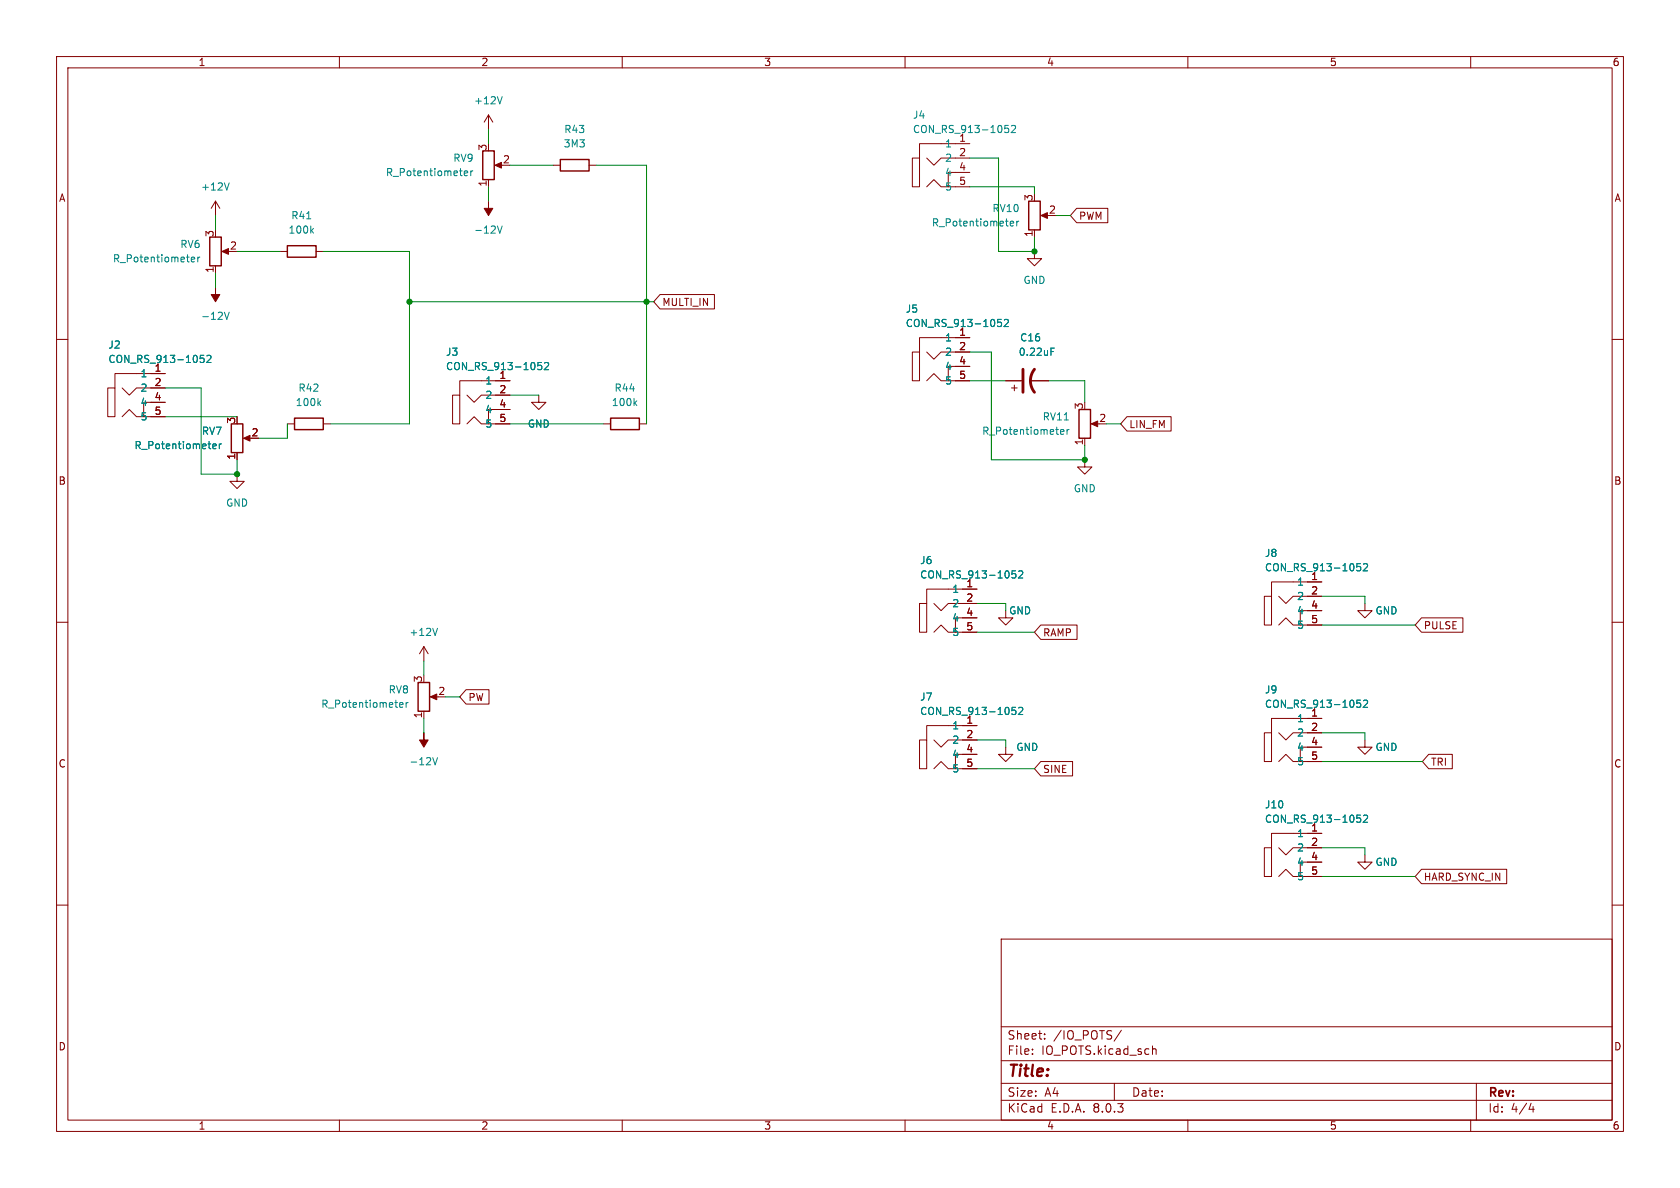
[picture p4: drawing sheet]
<svg xmlns="http://www.w3.org/2000/svg" width="297mm" height="210mm" viewBox="0 0 297 210" stroke-linecap="round" stroke-linejoin="round" font-family="sans-serif">
<g fill="none" stroke="#840000" stroke-width=".18">
<path d="M10 10h277v190h-277zM12 12h273v186h-273zM60 10v2M110 10v2M160 10v2M210 10v2M260 10v2M38.1 35.6v2.5M38.1 35.6l-.8 1.2M38.1 35.6l.8 1.2M86.4 20.3v2.6M86.4 31.8v1.2"/>
<path d="M86.4 20.3l-.8 1.3M86.4 20.3l.7 1.3M87.9 29.2h1M97.8 29.2h1.3M104.1 29.2h1.3M161.3 27.9h1.3v5.1h-1.3zM163.8 33l1.3-1.2 1.3 1.2h5M163.8 27.9l1.3 1.3 1.3-1.3h5M171.4 25.4h-8.8v2.5M171.4 30.5h-3.8v2.5M184.4 38.1h1M190.3 36.8h5.5v2.6h-5.5l-1.1-1.3z"/>
<path d="M10 60h2M38.1 47v1.3M39.6 44.5h1M49.5 44.5h1.3M55.9 44.5h1.2M116.7 52.1h9.6v2.5h-9.6l-1.1-1.3zM171.4 59.7h-8.8v2.5M182.9 44.5v1.2h1.2l-1.2 1.3-1.3-1.3h1.3M182.9 40.6v1.3M285 60h2M19 68.6h1.3v5.1h-1.3zM21.6 73.7l1.3-1.3 1.2 1.3h5.1"/>
<path d="M21.6 68.6l1.3 1.3 1.2-1.3h5.1M29.2 66h-8.9v2.6M29.2 71.1h-3.8v2.6M43.4 77.5h1M50.8 74.9h1.3M57.1 74.9h1.3M80 69.9h1.3v5h-1.3zM82.5 74.9l1.3-1.2 1.3 1.2h5.1M82.5 69.9l1.3 1.2 1.3-1.2h5.1M90.2 67.3h-8.9v2.6M90.2 72.4h-3.8v2.5M95.2 69.9v1.2h1.3l-1.3 1.3-1.2-1.3h1.2"/>
<path d="M106.7 74.9h1.2M113 74.9h1.3M161.3 62.2h1.3v5.1h-1.3zM163.8 67.3l1.3-1.3 1.3 1.3h5M163.8 62.2l1.3 1.3 1.3-1.3h5M171.4 64.8h-3.8v2.5M177.8 67.3h2.8M178.8 68.6h1M179.3 68.1v1M182.1 67.3h3.3M191.8 77.5v1.2M193.3 74.9h1"/>
<path d="M199.2 73.7h7.8v2.5h-7.8l-1.1-1.3zM41.9 83.8v1.3h1.3l-1.3 1.3-1.3-1.3h1.3M41.9 80v1.3M191.8 81.3v1.3h1.2l-1.2 1.2-1.3-1.2h1.3M10 110h2M74.9 114.3v2.5M74.9 114.3l-.7 1.3M74.9 114.3l.8 1.3M162.6 106.7h1.2v5.1h-1.2zM165.1 111.8l1.3-1.3 1.2 1.3h5.1M165.1 106.7l1.3 1.3 1.2-1.3h5.1M172.7 104.1h-8.9v2.6"/>
<path d="M172.7 109.2h-3.8v2.6M177.8 108v1.2h1.3l-1.3 1.3-1.3-1.3h1.3M184 110.5h6.4v2.5h-6.4l-1.1-1.2zM223.5 105.4h1.3v5.1h-1.3zM226.1 110.5l1.2-1.3 1.3 1.3h5.1M226.1 105.4l1.2 1.3 1.3-1.3h5.1M233.7 102.9h-8.9v2.5M233.7 108h-3.8v2.5M241.3 106.7v1.3h1.3l-1.3 1.2-1.3-1.2h1.3M251.3 109.2h7.3v2.6h-7.3l-1.1-1.3zM285 110h2M74.9 125.7v1.3"/>
<path d="M76.5 123.2h1M82.4 121.9h4v2.6h-4l-1.1-1.3zM162.6 130.8h1.2v5.1h-1.2zM165.1 135.9l1.3-1.3 1.2 1.3h5.1M165.1 130.8l1.3 1.3 1.2-1.3h5.1M172.7 128.3h-8.9v2.5M172.7 133.4h-3.8v2.5M177.8 132.1v1.3h1.3l-1.3 1.2-1.3-1.2h1.3M184 134.6h5.6v2.6h-5.6l-1.1-1.3zM223.5 129.5h1.3v5.1h-1.3zM226.1 134.6l1.2-1.2 1.3 1.2h5.1M226.1 129.5l1.2 1.3 1.3-1.3h5.1"/>
<path d="M233.7 127h-8.9v2.5M233.7 132.1h-3.8v2.5M241.3 130.8v1.3h1.3l-1.3 1.3-1.3-1.3h1.3M252.6 133.3h4.1v2.6h-4.1l-1.1-1.3zM10 160h2M223.5 149.9h1.3v5h-1.3zM226.1 154.9l1.2-1.2 1.3 1.2h5.1M226.1 149.9l1.2 1.2 1.3-1.2h5.1M233.7 147.3h-8.9v2.6M233.7 152.4h-3.8v2.5M241.3 151.1v1.3h1.3l-1.3 1.3-1.3-1.3h1.3M251.3 153.7h15.1v2.5h-15.1l-1.1-1.3z"/>
<path d="M285 160h2M177 166h108v32h-108zM60 198v2M110 198v2M160 198v2M177 194.5h108M177 191.5h108M177 187.5h108M177 181.5h108M182.5 186.3v.1M182.5 185.5v.1M184.7 183.6v.1"/>
<path d="M184.7 182.8v.1M197 191.5v3M198.2 182.1l-1.2 2M203.7 184.9v1.5M203.7 185.5l.3-.1 .3 .1 .1 .9M210 198v2M260 198v2M261 191.5v6.5M270.7 195l-.4 1.1h.9M271 195.6v1"/>
</g>
<g fill="none" stroke="#008484" stroke-width=".18">
<path d="M88.8 17.1l-.4 1.3M40.5 32.3l-.4 1.3M54.2 38.7h.7M82.1 30.6l.6-.1-.1-.2-.3-.1-.2 .2v.6h.5M83.2 30.2v.9M83.6 30.2l-.4 .3M87.9 39.9l.5 1.3 .4-1.3M178.3 22.2h-.6l-.1 .6 .2-.1h.4l.1 .2v.4l-.2 .1-.5-.1M178.6 39.5l.6-.1-.1-.2-.3-.1-.2 .2 .1 .6h.4M178.8 22.3l.5-.1 .2 .3-.7 .9h.7M179.7 39.1v.8M180.1 39.1l-.4 .2"/>
<path d="M33.8 45.9l.6-.1v-.3h-.4l-.2 .1 .1 .6h.5M35 45.5v.8M35.3 45.5l-.3 .2M39.7 55.2l.4 1.3 .4-1.3M55.1 40.7l.3 .5M55.4 40.4l-.5 .5M177 56.5h-.6l-.1 .6 .2-.2 .4 .1 .2 .2-.1 .4-.2 .1-.5-.1M177.5 56.6l.5-.1 .3 .3-.8 .9h.8M36 62.8h-.6v.6l.2-.1 .4 .1 .1 .1-.1 .5-.1 .1-.5-.1M36.6 62.9l.5-.1 .2 .4-.8 .9h.8M37.6 78.9l.6-.1v-.3h-.4l-.2 .2 .1 .6h.5M38.8 78.5v.8"/>
<path d="M39.1 78.5l-.3 .2M56.3 71.2l.4 .5M56.7 70.9l-.5 .4M95.7 64.1h-.6v.6l.1-.1h.5l.1 .2-.1 .4-.2 .1-.4-.1M96.3 64.2l.5-.1 .2 .3-.8 .9h.8M112.2 71.2l.4 .5M112.6 70.9l-.5 .4M185.8 62.1h.4M185.8 61.5h.6M187.5 76.4l.6-.2-.1-.2-.3-.1-.2 .2v.6h.5M188.6 75.9v.9M189 75.9l-.4 .3"/>
<path d="M240.5 99.6h-.6l-.1 .6 .2-.1 .4 .1 .2 .2-.1 .4-.2 .1-.5-.1M241 99.8l.5-.2 .3 .4-.8 .9h.8M77.3 111.1l-.4 1.2M179.5 100.9h-.6v.6l.2-.1 .4 .1 .1 .1-.1 .5-.1 .1-.5-.1M180.1 101l.5-.1 .2 .4-.8 .9h.8M70.6 124.6l.7-.1-.1-.2-.4-.1-.2 .2 .1 .6h.5M71.8 124.2v.8M72.2 124.2l-.4 .2M76.5 133.9l.4 1.3 .4-1.3M179.5 125h-.6v.6l.2-.1 .4 .1 .1 .2-.1 .4-.1 .1-.5-.1M180.1 125.2l.5-.2 .2 .4-.8 .9h.8M240.5 123.8h-.6l-.1 .6 .2-.1h.4l.2 .2-.1 .4-.2 .1-.5-.1"/>
<path d="M241 123.9l.5-.1 .3 .3-.8 .9h.8M240.5 144.1h-.6l-.1 .6 .2-.1h.4l.2 .2-.1 .4-.2 .2-.5-.2M241 144.2l.5-.1 .3 .4-.8 .9h.8"/>
</g>
<g fill="#840000" stroke="#840000" stroke-width=".18">
<path d="M76.1 123.2l1.1-.5v1z"/>
<path d="M43.1 77.5l1.1-.5v1z"/>
<path d="M192.9 74.9l1.2-.5v1z"/>
<path d="M184 38.1l1.2-.5v1z"/>
<path d="M86.4 35.6v1.2h.7l-.7 1.3-.8-1.3h.8z"/>
<path d="M87.5 29.2l1.1-.5v1z"/>
<path d="M39.2 44.5l1.2-.6v1.1z"/>
<path d="M38.1 50.8v1.3h.8l-.8 1.2-.8-1.2h.8z"/>
<path d="M74.9 129.5v1.3h.8l-.8 1.3-.7-1.3h.7z"/>
</g>
<path d="M85.3 26.7h2.1v5.1h-2.1zM99.1 28.2h5v2h-5zM181.9 35.6h2v5h-2zM37.1 41.9h2v5.1h-2zM50.8 43.4h5.1v2.1h-5.1zM40.9 74.9h2v5.1h-2zM52.1 73.9h5v2h-5zM107.9 73.9h5.1v2h-5.1zM190.8 72.4h2v5.1h-2zM73.9 120.7h2v5h-2z" fill="none" stroke="#840000" stroke-width=".25"/>
<path d="M180.8 65.3v4M182.9 65.3a3.3 3.3 0 0 0 0 4" fill="none" stroke="#840000" stroke-width=".51"/>
<g fill="none" stroke="#008400" stroke-width=".18">
<path d="M38.1 38.1v2.5M86.4 22.9v2.5M86.4 33v2.6M90.2 29.2h7.6M105.4 29.2h8.9v45.7M171.4 27.9h5.1v16.6h6.4v-2.6M171.4 33h11.5v1.3M186.7 38.1h2.5M38.1 48.3v2.5M41.9 44.5h7.6M57.1 44.5h15.3v30.4h-14M72.4 53.3h43.2"/>
<path d="M29.2 68.6h6.4v15.2h6.3v-2.5M29.2 73.7h12.7M50.8 74.9v2.6h-5.1M90.2 74.9h16.5M90.2 69.9h5M171.4 62.2h3.9v19.1h16.5v-2.6M171.4 67.3h6.4M185.4 67.3h6.4v3.8M195.6 74.9h2.5M74.9 116.8v2.6M172.7 111.8h10.2M172.7 106.7h5.1v1.3"/>
<path d="M233.7 110.5h16.5M233.7 105.4h7.6v1.3M74.9 127v2.5M78.7 123.2h2.6M172.7 130.8h5.1v1.3M172.7 135.9h10.2M233.7 134.6h17.8M233.7 129.5h7.6v1.3M233.7 149.9h7.6v1.2M233.7 154.9h16.5"/>
</g>
<g fill="#008400" stroke="#008400" stroke-width=".18">
<circle cx="182.9" cy="44.5" r=".46"/>
<circle cx="114.3" cy="53.3" r=".46"/>
<circle cx="191.8" cy="81.3" r=".46"/>
<circle cx="72.4" cy="53.3" r=".46"/>
<circle cx="41.9" cy="83.8" r=".46"/>
</g>
<text font-size="2.8" fill="#840000" x="178" y="190.9">Title:</text>
<g font-size="2.1" fill="#840000">
<text x="178" y="184">Sheet:</text>
<text x="186.2" y="184">/IO_POTS/</text>
<text x="178" y="186.7">File:</text>
<text x="184.1" y="186.7">IO_POTS.kicad_sch</text>
<text x="178" y="196.9">KiCad</text>
<text x="178" y="194.1">Size:</text>
<text x="184.7" y="194.1">A4</text>
<text x="185.7" y="196.9">E.D.A.</text>
<text x="193.3" y="196.9">8.0.3</text>
<text x="200" y="194.1">Date:</text>
<text x="263" y="194.3">Rev:</text>
<text x="263" y="196.9">Id:</text>
<text x="267.1" y="196.9">4/4</text>
</g>
<g font-size="1.8" fill="#840000">
<text x="35" y="11.9">1</text>
<text x="85" y="11.9">2</text>
<text x="135" y="11.9">3</text>
<text x="185" y="11.9">4</text>
<text x="235" y="11.9">5</text>
<text x="285" y="11.9">6</text>
<text x="86.1" y="26.7" transform="rotate(-90 86.1 26.7)">3</text>
<text x="88.8" y="29">2</text>
<text x="169.5" y="27.7">2</text>
<text x="10.3" y="35.9">A</text>
<text x="86.1" y="33.1" transform="rotate(-90 86.1 33.1)">1</text>
<text x="169.5" y="30.2">4</text>
<text x="169.5" y="32.8">5</text>
<text x="182.6" y="35.6" transform="rotate(-90 182.6 35.6)">3</text>
<text x="285.3" y="35.9">A</text>
<text x="37.8" y="42" transform="rotate(-90 37.8 42)">3</text>
<text x="182.6" y="42" transform="rotate(-90 182.6 42)">1</text>
<text x="185.3" y="37.8">2</text>
<text x="190.7" y="39.1">PWM</text>
<text x="40.6" y="44.2">2</text>
<text x="37.8" y="48.3" transform="rotate(-90 37.8 48.3)">1</text>
<text x="117" y="54.3">MULTI_IN</text>
<text x="169.5" y="59.4">1</text>
<text x="27.2" y="65.8">1</text>
<text x="169.5" y="62">2</text>
<text x="169.5" y="64.5">4</text>
<text x="27.2" y="68.3">2</text>
<text x="27.2" y="70.9">4</text>
<text x="88.2" y="67.1">1</text>
<text x="88.2" y="69.6">2</text>
<text x="169.5" y="67.1">5</text>
<text x="27.2" y="73.4">5</text>
<text x="41.7" y="75" transform="rotate(-90 41.7 75)">3</text>
<text x="44.4" y="77.2">2</text>
<text x="88.2" y="72.1">4</text>
<text x="88.2" y="74.7">5</text>
<text x="191.5" y="72.5" transform="rotate(-90 191.5 72.5)">3</text>
<text x="194.2" y="74.7">2</text>
<text x="199.5" y="75.9">LIN_FM</text>
<text x="41.7" y="81.4" transform="rotate(-90 41.7 81.4)">1</text>
<text x="191.5" y="78.8" transform="rotate(-90 191.5 78.8)">1</text>
<text x="10.3" y="85.9">B</text>
<text x="285.3" y="85.9">B</text>
<text x="170.7" y="103.9">1</text>
<text x="170.7" y="106.4">2</text>
<text x="231.7" y="102.6">1</text>
<text x="231.7" y="105.2">2</text>
<text x="231.7" y="107.7">4</text>
<text x="170.7" y="109">4</text>
<text x="170.7" y="111.5">5</text>
<text x="184.3" y="112.7">RAMP</text>
<text x="231.7" y="110.2">5</text>
<text x="251.6" y="111.4">PULSE</text>
<text x="74.7" y="120.7" transform="rotate(-90 74.7 120.7)">3</text>
<text x="77.4" y="122.9">2</text>
<text x="82.7" y="124.1">PW</text>
<text x="74.7" y="127.1" transform="rotate(-90 74.7 127.1)">1</text>
<text x="170.7" y="128">1</text>
<text x="170.7" y="130.6">2</text>
<text x="231.7" y="126.7">1</text>
<text x="231.7" y="129.3">2</text>
<text x="231.7" y="131.8">4</text>
<text x="10.3" y="135.9">C</text>
<text x="170.7" y="133.1">4</text>
<text x="170.7" y="135.6">5</text>
<text x="184.3" y="136.8">SINE</text>
<text x="231.7" y="134.4">5</text>
<text x="252.9" y="135.6">TRI</text>
<text x="285.3" y="135.9">C</text>
<text x="231.7" y="147.1">1</text>
<text x="231.7" y="149.6">2</text>
<text x="231.7" y="152.1">4</text>
<text x="231.7" y="154.7">5</text>
<text x="251.6" y="155.9">HARD_SYNC_IN</text>
<text x="10.3" y="185.9">D</text>
<text x="285.3" y="185.9">D</text>
<text x="35" y="199.9">1</text>
<text x="85" y="199.9">2</text>
<text x="135" y="199.9">3</text>
<text x="185" y="199.9">4</text>
<text x="235" y="199.9">5</text>
<text x="285" y="199.9">6</text>
</g>
<g font-size="1.8" fill="#008484">
<text x="83.7" y="18.6">+12V</text>
<text x="99.7" y="23.7">R43</text>
<text x="161.3" y="21.2">J4</text>
<text x="161.3" y="23.7">CON_RS_913-1052</text>
<text x="80" y="28.8">RV9</text>
<text x="99.6" y="26.3">3M3</text>
<text x="167" y="26.3">1</text>
<text x="167" y="28.8">2</text>
<text x="169.5" y="25.1">1</text>
<text x="35.5" y="33.9">+12V</text>
<text x="68.1" y="31.3">R_Potentiometer</text>
<text x="167" y="31.3">4</text>
<text x="167" y="33.9">5</text>
<text x="50.9" y="41.5">100k</text>
<text x="51.4" y="39">R41</text>
<text x="83.7" y="41.5">-12V</text>
<text x="164.6" y="40.2">R_Potentiometer</text>
<text x="175.3" y="37.7">RV10</text>
<text x="19.9" y="46.6">R_Potentiometer</text>
<text x="31.8" y="44">RV6</text>
<text x="180.8" y="50.4">GND</text>
<text x="35.5" y="56.7">-12V</text>
<text x="160" y="55.5">J5</text>
<text x="160" y="58">CON_RS_913-1052</text>
<text x="19.1" y="61.8">J2</text>
<text x="19.1" y="64.4">CON_RS_913-1052</text>
<text x="78.7" y="63.1">J3</text>
<text x="78.7" y="65.6">CON_RS_913-1052</text>
<text x="167" y="60.6">1</text>
<text x="167" y="63.1">2</text>
<text x="167" y="65.6">4</text>
<text x="180" y="63.1">0.22uF</text>
<text x="180.2" y="60.6">C16</text>
<text x="24.7" y="66.9">1</text>
<text x="24.7" y="69.4">2</text>
<text x="24.7" y="72">4</text>
<text x="52.2" y="72">100k</text>
<text x="52.7" y="69.4">R42</text>
<text x="85.7" y="68.2">1</text>
<text x="85.7" y="70.7">2</text>
<text x="108.1" y="72">100k</text>
<text x="108.5" y="69.4">R44</text>
<text x="167" y="68.2">5</text>
<text x="24.7" y="74.5">5</text>
<text x="35.6" y="77.1">RV7</text>
<text x="85.7" y="73.3">4</text>
<text x="85.7" y="75.8">5</text>
<text x="93.2" y="75.8">GND</text>
<text x="173.5" y="77.1">R_Potentiometer</text>
<text x="184.2" y="74.5">RV11</text>
<text x="23.7" y="79.6">R_Potentiometer</text>
<text x="39.9" y="89.8">GND</text>
<text x="189.7" y="87.2">GND</text>
<text x="162.6" y="99.9">J6</text>
<text x="223.5" y="98.7">J8</text>
<text x="223.5" y="101.2">CON_RS_913-1052</text>
<text x="162.6" y="102.5">CON_RS_913-1052</text>
<text x="168.3" y="105">1</text>
<text x="168.3" y="107.5">2</text>
<text x="229.2" y="103.7">1</text>
<text x="229.2" y="106.3">2</text>
<text x="72.3" y="112.6">+12V</text>
<text x="168.3" y="110.1">4</text>
<text x="168.3" y="112.6">5</text>
<text x="178.3" y="108.8">GND</text>
<text x="229.2" y="108.8">4</text>
<text x="229.2" y="111.4">5</text>
<text x="243.1" y="108.8">GND</text>
<text x="56.7" y="125.3">R_Potentiometer</text>
<text x="68.6" y="122.8">RV8</text>
<text x="162.6" y="124.1">J7</text>
<text x="223.5" y="122.8">J9</text>
<text x="223.5" y="125.3">CON_RS_913-1052</text>
<text x="162.6" y="126.6">CON_RS_913-1052</text>
<text x="168.3" y="129.1">1</text>
<text x="168.3" y="131.7">2</text>
<text x="229.2" y="127.9">1</text>
<text x="229.2" y="130.4">2</text>
<text x="72.3" y="135.5">-12V</text>
<text x="168.3" y="134.2">4</text>
<text x="168.3" y="136.8">5</text>
<text x="179.6" y="132.9">GND</text>
<text x="229.2" y="132.9">4</text>
<text x="229.2" y="135.5">5</text>
<text x="243.1" y="132.9">GND</text>
<text x="223.5" y="143.1">J10</text>
<text x="223.5" y="145.6">CON_RS_913-1052</text>
<text x="229.2" y="148.2">1</text>
<text x="229.2" y="150.7">2</text>
<text x="229.2" y="153.3">4</text>
<text x="229.2" y="155.8">5</text>
<text x="243.1" y="153.3">GND</text>
</g>
</svg>
